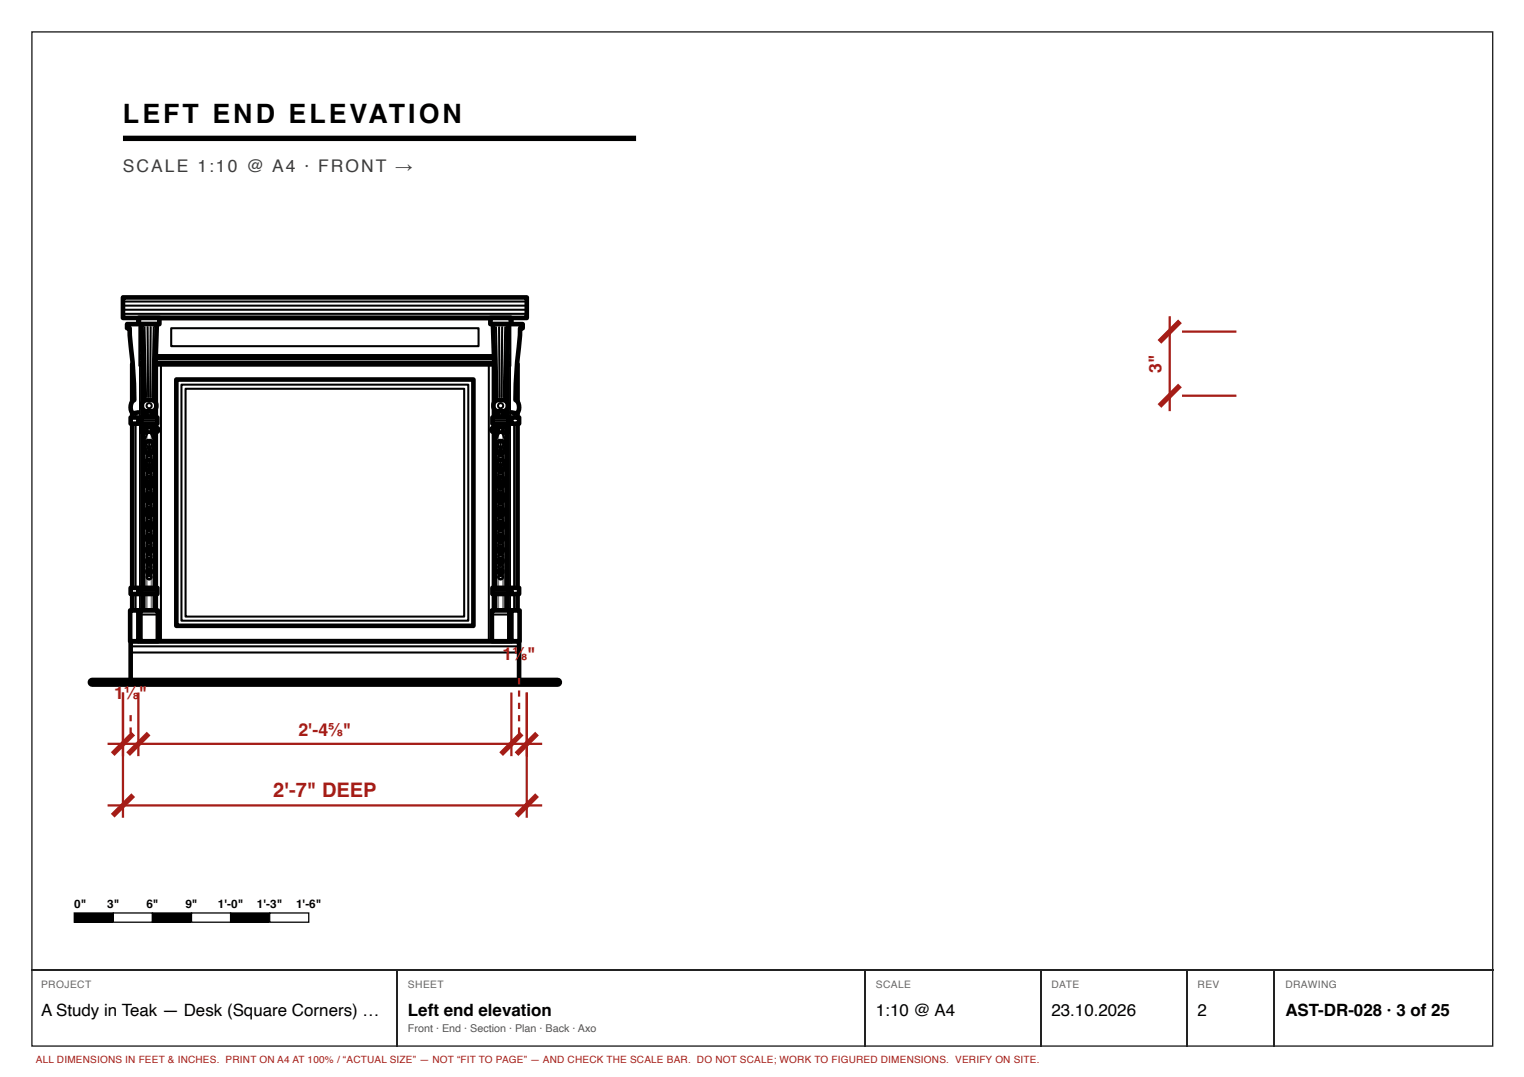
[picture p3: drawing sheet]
<svg xmlns="http://www.w3.org/2000/svg" width="297mm" height="210mm" viewBox="0 0 297 210" stroke-linecap="round" stroke-linejoin="round" font-family="sans-serif">
<path d="M6.2 6.2h284.7v197.7h-284.7z" fill="none" stroke="#222" stroke-width=".26"/>
<path d="M24 27h100" fill="none" stroke="#000" stroke-width="1" stroke-linecap="butt"/>
<path d="M24 58h78.7v4h-78.7zM27 62h72.7v7.5h-72.7zM27 69.5h72.7v1.5h-72.7zM27 71h72.7v54h-72.7zM34.4 74h57.9v48h-57.9zM25.5 125h75.7v8h-75.7z" fill="none" stroke="#000" stroke-width=".9"/>
<g fill="none" stroke="#000" stroke-width=".4">
<path d="M24 58.8h78.7M24 59.6h78.7M24 60.4h78.7M24 61.2h78.7M27 70h72.7M27 70.5h72.7M31.4 71v54M33.4 64h59.9v3.5h-59.9zM35.4 75h55.9v46h-55.9zM36.2 75.8h54.3v44.4h-54.3zM95.3 71v54M25.5 126h75.7"/>
<path d="M25.5 127.2h75.7"/>
</g>
<path d="M27.8 71h2.6v48h-2.6z" fill="#fff"/>
<path d="M27.8 71h2.6v48h-2.6z" fill="none" stroke="#000" stroke-width=".9"/>
<path d="M28.2 71v48M28.6 71v48M29.6 71v48M30 71v48" fill="none" stroke="#000" stroke-width=".4"/>
<path d="M27.5 81.4h3.2v1.2h-3.2z" fill="#fff"/>
<path d="M27.5 81.4h3.2v1.2h-3.2z" fill="none" stroke="#000" stroke-width=".9"/>
<path d="M27.5 82h3.2" fill="none" stroke="#000" stroke-width=".4"/>
<path d="M27.5 114.6h3.2v1.2h-3.2z" fill="#fff"/>
<path d="M27.4 83.5a.98 .98 0 0 1 1.6 .4 1.05 1.05 0 0 1-1.7-.1zM29.2 83.5a.98 .98 0 0 1 1.6 .4 1.05 1.05 0 0 1-1.7-.1zM27.5 114.6h3.2v1.2h-3.2z" fill="none" stroke="#000" stroke-width=".9"/>
<path d="M27.5 115.2h3.2" fill="none" stroke="#000" stroke-width=".4"/>
<circle cx="29.1" cy="83.8" r=".35" fill="#fff"/>
<g fill="none" stroke="#000" stroke-width=".9">
<path d="M28.3 86.3a.97 .97 0 0 1 1.2-.2 .97 .97 0 0 1 .5 1.1l-.5 1.1-.4 .4a2.1 2.1 0 0 1-.8-2.4zM28.4 90a.88 .88 0 0 1 1.1-.3 .88 .88 0 0 1 .4 1.1l-.4 .9-.4 .4a1.89 1.89 0 0 1-.7-2.1zM28.6 93.1l.5-.1 .4 .1a1.36 1.36 0 0 1-.4 2.1 1.49 1.49 0 0 1-.5-2.1zM28.7 96.2l.4-.1 .4 .1a1.22 1.22 0 0 1-.4 2 1.34 1.34 0 0 1-.4-2zM28.7 99.1h.7a1.1 1.1 0 0 1-.3 1.8 1.21 1.21 0 0 1-.4-1.8zM28.7 101.9l.4-.1 .3 .1a1.08 1.08 0 0 1-.3 1.5 1.08 1.08 0 0 1-.4-1.5zM28.7 104.4l.4-.1 .3 .1a.97 .97 0 0 1-.3 1.4 .97 .97 0 0 1-.4-1.4zM28.8 106.8h.6a.88 .88 0 0 1-.3 1.2 .88 .88 0 0 1-.3-1.2zM28.8 109h.5a.79 .79 0 0 1-.2 1.1 .79 .79 0 0 1-.3-1.1zM28.8 111h.5a.71 .71 0 0 1-.2 1 .71 .71 0 0 1-.3-1z"/>
<circle cx="29.1" cy="98.6" r=".25"/>
<circle cx="29.1" cy="89.1" r=".25"/>
<circle cx="29.1" cy="92.5" r=".25"/>
<circle cx="29.1" cy="95.6" r=".25"/>
<circle cx="29.1" cy="83.8" r=".35"/>
<circle cx="29.1" cy="106.2" r=".25"/>
<circle cx="29.1" cy="112.4" r=".25"/>
<circle cx="29.1" cy="108.4" r=".25"/>
<circle cx="29.1" cy="101.3" r=".25"/>
<circle cx="29.1" cy="103.8" r=".25"/>
<circle cx="29.1" cy="110.5" r=".25"/>
</g>
<g fill="none" stroke="#000" stroke-width=".4">
<path d="M28.5 86.6l.6 1.5M28.6 90.2l.5 1.4M28.6 93.5l.5 1.3M28.7 96.6l.4 1.1M28.7 99.4l.4 1.1M28.9 84.1l-.6 1.5M29.1 86.3v1.8M29.1 89.9v1.7M29.1 93.3v1.5M29.1 96.4v1.3M29.1 99.3v1.2M29.3 84.1l.6 1.5"/>
<path d="M29.4 99.4l-.3 1.1M29.5 96.6l-.4 1.1M29.5 93.5l-.4 1.3M29.5 90.2l-.4 1.4M29.6 86.6l-.5 1.5M28.8 102.1l.3 .9M28.8 104.6l.3 .8M28.8 106.9l.3 .8M28.8 109.1l.3 .7M28.9 111.2l.2 .6M29.1 102v1M29.1 104.5v.9"/>
<path d="M29.1 106.8v.9M29.1 109v.8M29.1 111.1v.7M29.3 111.2l-.2 .6M29.3 109.1l-.2 .7M29.3 106.9l-.2 .8M29.3 104.6l-.2 .8M29.4 102.1l-.3 .9"/>
</g>
<path d="M27.4 119h3.4v6h-3.4z" fill="#fff"/>
<path d="M27.4 119h3.4v6h-3.4z" fill="none" stroke="#000" stroke-width=".9"/>
<path d="M27.4 119.8h3.4" fill="none" stroke="#000" stroke-width=".4"/>
<path d="M27.1 62h4v1.2h-4z" fill="#fff"/>
<path d="M27.1 62h4v1.2h-4z" fill="none" stroke="#000" stroke-width=".9"/>
<path d="M27.6 63.2h3l-.5 14.8h-2z" fill="#fff"/>
<path d="M27.6 63.2h3l-.5 14.8h-2z" fill="none" stroke="#000" stroke-width=".9"/>
<path d="M28.2 63.8l.3 13.6M28.8 63.8l.1 13.6M29.4 63.8l-.1 13.6M30 63.8l-.3 13.6" fill="none" stroke="#000" stroke-width=".4"/>
<path d="M28 78.3l.5-.3h1a1.1 1.1 0 0 1 1 1.1 1.1 1.1 0 0 1-1 1.1h-.8a1.12 1.12 0 0 1-1-.8 1.12 1.12 0 0 1 .3-1.1z" fill="#fff"/>
<path d="M28 78.3l.5-.3h1a1.1 1.1 0 0 1 1 1.1 1.1 1.1 0 0 1-1 1.1h-.8a1.12 1.12 0 0 1-1-.8 1.12 1.12 0 0 1 .3-1.1z" fill="none" stroke="#000" stroke-width=".9"/>
<circle cx="29.1" cy="79.1" r=".5" fill="none" stroke="#000" stroke-width=".4"/>
<circle cx="29.1" cy="80.7" r=".5" fill="#fff"/>
<circle cx="29.1" cy="80.7" r=".5" fill="none" stroke="#000" stroke-width=".9"/>
<path d="M25.8 71h1.2v48h-1.2z" fill="#fff"/>
<path d="M27 71h-1.2v48h1.2" fill="none" stroke="#000" stroke-width=".9"/>
<path d="M26.4 71v48" fill="none" stroke="#000" stroke-width=".4"/>
<path d="M25.5 81.4h1.5v1.2h-1.5z" fill="#fff"/>
<path d="M25.5 81.4h1.5v1.2h-1.5z" fill="none" stroke="#000" stroke-width=".9"/>
<path d="M25.5 114.6h1.5v1.2h-1.5z" fill="#fff"/>
<path d="M25.5 114.6h1.5v1.2h-1.5z" fill="none" stroke="#000" stroke-width=".9"/>
<path d="M25.4 119h1.6v6h-1.6z" fill="#fff"/>
<path d="M25.4 119h1.6v6h-1.6z" fill="none" stroke="#000" stroke-width=".9"/>
<path d="M24.8 63.2h2.2v17.2l-1 .2a1.71 1.71 0 0 1 .2-2.6 134.8 134.8 0 0 0-.9-13.1v-.9h-.5z" fill="#fff"/>
<path d="M27 63.2h-2.2v.8h.5l.2 3.4a81.5 81.5 0 0 1 .7 10.6 1.71 1.71 0 0 0-.2 2.6l1-.2" fill="none" stroke="#000" stroke-width=".9"/>
<path d="M96.3 71h2.6v48h-2.6z" fill="#fff"/>
<path d="M96.3 71h2.6v48h-2.6z" fill="none" stroke="#000" stroke-width=".9"/>
<path d="M96.7 71v48M97.1 71v48M98.1 71v48M98.5 71v48" fill="none" stroke="#000" stroke-width=".4"/>
<path d="M96 81.4h3.2v1.2h-3.2z" fill="#fff"/>
<path d="M96 81.4h3.2v1.2h-3.2z" fill="none" stroke="#000" stroke-width=".9"/>
<path d="M96 82h3.2" fill="none" stroke="#000" stroke-width=".4"/>
<path d="M96 114.6h3.2v1.2h-3.2z" fill="#fff"/>
<path d="M95.9 83.5a.98 .98 0 0 1 1.6 .4 1.05 1.05 0 0 1-1.7-.1zM97.7 83.5a.98 .98 0 0 1 1.6 .4 1.05 1.05 0 0 1-1.7-.1zM96 114.6h3.2v1.2h-3.2z" fill="none" stroke="#000" stroke-width=".9"/>
<path d="M96 115.2h3.2" fill="none" stroke="#000" stroke-width=".4"/>
<circle cx="97.6" cy="83.8" r=".35" fill="#fff"/>
<g fill="none" stroke="#000" stroke-width=".9">
<path d="M96.8 86.3a.97 .97 0 0 1 1.2-.2 .97 .97 0 0 1 .5 1.1l-.5 1.1-.4 .4a2.1 2.1 0 0 1-.8-2.4zM96.9 90a.88 .88 0 0 1 1.1-.3 .88 .88 0 0 1 .4 1.1l-.4 .9-.4 .4a1.89 1.89 0 0 1-.7-2.1zM97.1 93.1l.5-.1 .4 .1a1.36 1.36 0 0 1-.4 2.1 1.49 1.49 0 0 1-.5-2.1zM97.2 96.2l.4-.1 .4 .1a1.22 1.22 0 0 1-.4 2 1.34 1.34 0 0 1-.4-2zM97.2 99.1h.7a1.1 1.1 0 0 1-.3 1.8 1.21 1.21 0 0 1-.4-1.8zM97.2 101.9l.4-.1 .3 .1a1.08 1.08 0 0 1-.3 1.5 1.08 1.08 0 0 1-.4-1.5zM97.2 104.4l.4-.1 .3 .1a.97 .97 0 0 1-.3 1.4 .97 .97 0 0 1-.4-1.4zM97.3 106.8h.6a.88 .88 0 0 1-.3 1.2 .88 .88 0 0 1-.3-1.2zM97.3 109h.5a.79 .79 0 0 1-.2 1.1 .79 .79 0 0 1-.3-1.1zM97.3 111h.5a.71 .71 0 0 1-.2 1 .71 .71 0 0 1-.3-1z"/>
<circle cx="97.6" cy="98.6" r=".25"/>
<circle cx="97.6" cy="89.1" r=".25"/>
<circle cx="97.6" cy="92.5" r=".25"/>
<circle cx="97.6" cy="95.6" r=".25"/>
<circle cx="97.6" cy="83.8" r=".35"/>
<circle cx="97.6" cy="106.2" r=".25"/>
<circle cx="97.6" cy="112.4" r=".25"/>
<circle cx="97.6" cy="101.3" r=".25"/>
<circle cx="97.6" cy="108.4" r=".25"/>
<circle cx="97.6" cy="103.8" r=".25"/>
<circle cx="97.6" cy="110.5" r=".25"/>
</g>
<g fill="none" stroke="#000" stroke-width=".4">
<path d="M97 86.6l.6 1.5M97.1 90.2l.5 1.4M97.1 93.5l.5 1.3M97.2 96.6l.4 1.1M97.2 99.4l.4 1.1M97.4 84.1l-.6 1.5M97.6 86.3v1.8M97.6 89.9v1.7M97.6 93.3v1.5M97.6 96.4v1.3M97.6 99.3v1.2M97.8 84.1l.6 1.5"/>
<path d="M97.9 99.4l-.3 1.1M97.9 96.6l-.3 1.1M98 93.5l-.4 1.3M98 90.2l-.4 1.4M98.1 86.6l-.5 1.5M97.3 102.1l.3 .9M97.3 104.6l.3 .8M97.3 106.9l.3 .8M97.3 109.1l.3 .7M97.4 111.2l.2 .6M97.6 102v1M97.6 104.5v.9"/>
<path d="M97.6 106.8v.9M97.6 109v.8M97.6 111.1v.7M97.8 111.2l-.2 .6M97.8 109.1l-.2 .7M97.8 106.9l-.2 .8M97.8 104.6l-.2 .8M97.9 102.1l-.3 .9"/>
</g>
<path d="M95.9 119h3.4v6h-3.4z" fill="#fff"/>
<path d="M95.9 119h3.4v6h-3.4z" fill="none" stroke="#000" stroke-width=".9"/>
<path d="M95.9 119.8h3.4" fill="none" stroke="#000" stroke-width=".4"/>
<path d="M95.6 62h4v1.2h-4z" fill="#fff"/>
<path d="M95.6 62h4v1.2h-4z" fill="none" stroke="#000" stroke-width=".9"/>
<path d="M96.1 63.2h3l-.5 14.8h-2z" fill="#fff"/>
<path d="M96.1 63.2h3l-.5 14.8h-2z" fill="none" stroke="#000" stroke-width=".9"/>
<path d="M96.7 63.8l.3 13.6M97.3 63.8l.1 13.6M97.9 63.8l-.1 13.6M98.5 63.8l-.3 13.6" fill="none" stroke="#000" stroke-width=".4"/>
<path d="M96.5 78.3l.5-.3h1a1.1 1.1 0 0 1 1 1.1 1.1 1.1 0 0 1-1 1.1h-.8a1.12 1.12 0 0 1-1-.8 1.12 1.12 0 0 1 .3-1.1z" fill="#fff"/>
<path d="M96.5 78.3l.5-.3h1a1.1 1.1 0 0 1 1 1.1 1.1 1.1 0 0 1-1 1.1h-.8a1.12 1.12 0 0 1-1-.8 1.12 1.12 0 0 1 .3-1.1z" fill="none" stroke="#000" stroke-width=".9"/>
<circle cx="97.6" cy="79.1" r=".5" fill="none" stroke="#000" stroke-width=".4"/>
<circle cx="97.6" cy="80.7" r=".5" fill="#fff"/>
<circle cx="97.6" cy="80.7" r=".5" fill="none" stroke="#000" stroke-width=".9"/>
<path d="M99.7 71h1.2v48h-1.2z" fill="#fff"/>
<path d="M99.7 71h1.2v48h-1.2" fill="none" stroke="#000" stroke-width=".9"/>
<path d="M100.2 71v48" fill="none" stroke="#000" stroke-width=".4"/>
<path d="M99.7 81.4h1.5v1.2h-1.5z" fill="#fff"/>
<path d="M99.7 81.4h1.5v1.2h-1.5z" fill="none" stroke="#000" stroke-width=".9"/>
<path d="M99.7 114.6h1.5v1.2h-1.5z" fill="#fff"/>
<path d="M99.7 114.6h1.5v1.2h-1.5z" fill="none" stroke="#000" stroke-width=".9"/>
<path d="M99.7 119h1.6v6h-1.6z" fill="#fff"/>
<path d="M99.7 119h1.6v6h-1.6z" fill="none" stroke="#000" stroke-width=".9"/>
<path d="M99.7 63.2h2.2v.8h-.5l-.2 3.4a81.5 81.5 0 0 0-.7 10.6 1.71 1.71 0 0 1 .2 2.6l-1-.2z" fill="#fff"/>
<path d="M99.7 63.2h2.2v.8h-.5l-.2 3.4a81.5 81.5 0 0 0-.7 10.6 1.71 1.71 0 0 1 .2 2.6l-1-.2" fill="none" stroke="#000" stroke-width=".9"/>
<path d="M18 133h90.7" fill="none" stroke="#000" stroke-width="1.8"/>
<path d="M24 135v12.4M27 135v12.4M99.7 135v12.4M102.7 135v12.4M21 145h84.7" fill="none" stroke="#a51d17" stroke-width=".44"/>
<path d="M26 143l-4 4M29 143l-4 4M101.7 143l-4 4M104.7 143l-4 4" fill="none" stroke="#a51d17" stroke-width="1" stroke-linecap="butt"/>
<g fill="#a51d17">
<path d="M25.2 141.8h.5v1.2h-.5zM25.2 139.4h.5v1.2h-.5z"/>
<path d="M100.9 141.8h.5v1.2h-.5zM100.9 139.4h.5v1.2h-.5zM100.9 137h.5v1.2h-.5zM100.9 134.6h.5v1.2h-.5zM100.9 132.2h.5v1.2h-.5z"/>
</g>
<path d="M228 61.6v18.5M230.4 64.6h10.6M230.4 77.1h10.6M24 135v24.4M102.7 135v24.4M21 157h84.7" fill="none" stroke="#a51d17" stroke-width=".44"/>
<path d="M230 62.6l-4 4M230 75.1l-4 4M26 155l-4 4M104.7 155l-4 4" fill="none" stroke="#a51d17" stroke-width="1" stroke-linecap="butt"/>
<path d="M14.5 177.9h7.6v1.8h-7.6z" fill="#000"/>
<path d="M14.5 177.9h7.6v1.8h-7.6z" fill="none" stroke="#000" stroke-width=".25"/>
<path d="M22.1 177.9h7.6v1.8h-7.6z" fill="#fff"/>
<path d="M22.1 177.9h7.6v1.8h-7.6zM29.7 177.9h7.6v1.8h-7.6z" fill="none" stroke="#000" stroke-width=".25"/>
<path d="M29.7 177.9h7.6v1.8h-7.6z" fill="#000"/>
<path d="M37.3 177.9h7.6v1.8h-7.6z" fill="#fff"/>
<path d="M37.3 177.9h7.6v1.8h-7.6zM44.9 177.9h7.7v1.8h-7.7z" fill="none" stroke="#000" stroke-width=".25"/>
<path d="M44.9 177.9h7.7v1.8h-7.7z" fill="#000"/>
<path d="M52.6 177.9h7.6v1.8h-7.6z" fill="#fff"/>
<path d="M52.6 177.9h7.6v1.8h-7.6z" fill="none" stroke="#000" stroke-width=".25"/>
<path d="M6.1 189h284.9M77.4 189.2v14.8M168.7 189.2v14.8M202.8 189.2v14.8M231.4 189.2v14.8M248.3 189.2v14.8" fill="none" stroke="#222" stroke-width=".26"/>
<text font-size="5.2" x="24" y="24">LEFT END ELEVATION</text>
<text font-size="3.9" fill="#a51d17" x="53.2" y="155.4">2'-7&quot; DEEP</text>
<text font-size="3.4" fill="#3d3d3d" x="24" y="33.6">SCALE 1:10 @ A4 · FRONT →</text>
<g font-size="3.4" fill="#a51d17">
<text x="226.4" y="72.6" transform="rotate(-90 226.4 72.6)">3&quot;</text>
<text x="97.9" y="128.6">1⅛&quot;</text>
<text x="22.2" y="136.2">1</text>
<text x="24.2" y="136.2">⅛</text>
<text x="27" y="136.2">&quot;</text>
<text x="58.2" y="143.4">2'-4⅝&quot;</text>
</g>
<g font-size="3.3">
<text x="8" y="197.9">A Study in Teak — Desk (Square Corners) …</text>
<text x="79.5" y="197.9">Left end elevation</text>
<text x="170.7" y="197.9">1:10 @ A4</text>
<text x="204.9" y="197.9">23.10.2026</text>
<text x="233.4" y="197.9">2</text>
<text x="250.5" y="197.9">AST-DR-028 · 3 of 25</text>
</g>
<g font-size="2.3">
<text x="14.5" y="176.9">0&quot;</text>
<text x="20.9" y="176.9">3&quot;</text>
<text x="28.5" y="176.9">6&quot;</text>
<text x="36.1" y="176.9">9&quot;</text>
<text x="42.5" y="176.9">1'-0&quot;</text>
<text x="50.1" y="176.9">1'-3&quot;</text>
<text x="57.7" y="176.9">1'-6&quot;</text>
</g>
<text font-size="2.1" fill="#555" x="79.5" y="201.1">Front · End · Section · Plan · Back · Axo</text>
<g font-size="2" fill="#666">
<text x="8" y="192.6">PROJECT</text>
<text x="79.5" y="192.6">SHEET</text>
<text x="170.7" y="192.6">SCALE</text>
<text x="204.9" y="192.6">DATE</text>
<text x="233.4" y="192.6">REV</text>
<text x="250.5" y="192.6">DRAWING</text>
</g>
<text font-size="1.9" fill="#a51d17" x="7" y="207.2">ALL DIMENSIONS IN FEET &amp; INCHES. PRINT ON A4 AT 100% / “ACTUAL SIZE” — NOT “FIT TO PAGE” — AND CHECK THE SCALE BAR. DO NOT SCALE; WORK TO FIGURED DIMENSIONS. VERIFY ON SITE.</text>
</svg>
